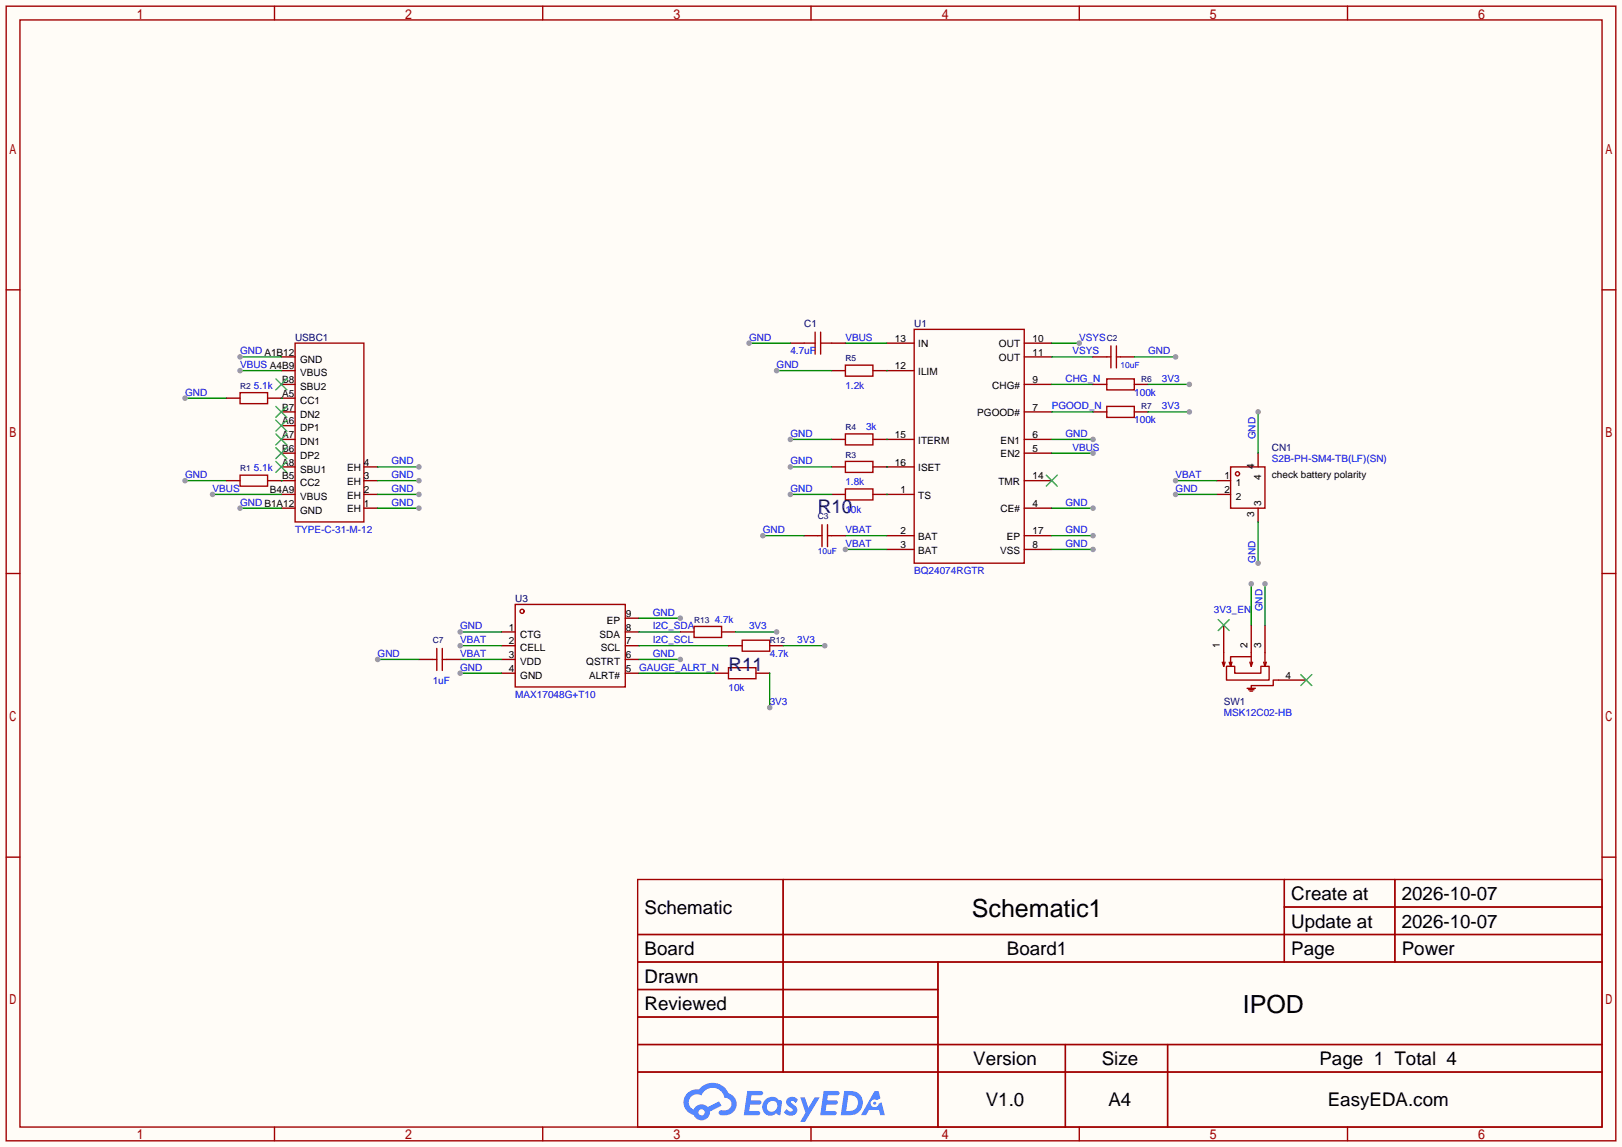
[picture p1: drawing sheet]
<svg xmlns="http://www.w3.org/2000/svg" width="299mm" height="212mm" viewBox="0 0 299 212" stroke-linecap="round" stroke-linejoin="round" font-family="sans-serif">
<path d="M0 0h299.5v211.8h-299.5z" fill="#fffcf7"/>
<g fill="none" stroke="#a10000" stroke-width=".25">
<path d="M1.1 1.1h297.2v209.6h-297.2zM3.7 3.7h292.1v204.5h-292.1zM50.7 1.1v2.6M100.2 1.1v2.6M149.7 1.1v2.6M199.3 1.1v2.6M248.8 1.1v2.6M1.1 53.5h2.6M295.8 53.5h2.5M1.1 105.9h2.6M295.8 105.9h2.5M1.1 158.3h2.6"/>
<path d="M295.8 158.3h2.5M117.7 162.4h178.1v45.8h-178.1zM117.7 172.6h178.1M117.7 177.7h178.1M144.6 162.4v35.6M173.2 177.7v30.5M237.1 162.4v15.3M237.1 167.5h58.7M257.5 162.4v15.3M117.7 182.8h55.5M117.7 192.9h178.1M117.7 187.8h55.5"/>
<path d="M117.7 198h178.1M196.7 192.9v15.3M215.6 192.9v15.3M50.7 208.2v2.5M100.2 208.2v2.5M149.7 208.2v2.5M199.3 208.2v2.5M248.8 208.2v2.5"/>
</g>
<g fill="#5487ff">
<path d="M145.5 202.8a1.3 1.3 0 0 1 1.8 .3l-.4 .6a.54 .54 0 0 0-.9-.2l.1 .2a1.58 1.58 0 0 1 1.1 1.6 1.43 1.43 0 0 1-2.5 .1l.5-.6a.64 .64 0 0 0 .5 .5 .64 .64 0 0 0 .7-.3l-.2-.2a1.6 1.6 0 0 1-1-1.6z"/>
<path d="M147.7 202.7h.9l.7 1.9 1.1-1.9h.9l-2.7 4.5h-.9l1-1.7z"/>
<path d="M138 201.5h1.6a1.31 1.31 0 0 1 1.2 .2 .4 .4 0 0 1-.3 .6h-1.8l-.1 .9h1.6a.4 .4 0 0 1 .4 .4 .4 .4 0 0 1-.4 .4h-1.7l-.2 1.2h.8a1.23 1.23 0 0 1 1.2 .2 .39 .39 0 0 1-.3 .6h-2.7z"/>
<path d="M152.1 201.5h1.6a1.32 1.32 0 0 1 1.3 .2 .39 .39 0 0 1-.4 .6h-1.7l-.2 .9h1.7a.4 .4 0 0 1 .3 .4 .4 .4 0 0 1-.4 .4h-1.7l-.2 1.2h.8a1.23 1.23 0 0 1 1.2 .2 .39 .39 0 0 1-.3 .6h-2.7z"/>
<path d="M161.5 201.5h.7l.4 1.3-.7 .4a.75 .75 0 0 0-1.1 .3 .75 .75 0 0 0 .5 1 .75 .75 0 0 0 .9-.6l.6-.3 .6 2.4h-.9l-.2-1h-1.9l-.5 1h-.9z"/>
<path d="M155.9 201.5l-.7 4.5h1.5a2.27 2.27 0 0 0 2.6-2.3 2.27 2.27 0 0 0-2.7-2.2zM156.6 202.3a1.5 1.5 0 0 1 1.8 1.5 1.5 1.5 0 0 1-1.9 1.4h-.3z"/>
<path d="M141.3 203.1a1.62 1.62 0 0 0-.4 2.1 1.62 1.62 0 0 0 2 .7l.4-.3 .3 .3 .5 .1 .3-2.5-.2-.3h-.4a1.58 1.58 0 0 0-2.5-.1zM141.9 203.6a.99 .99 0 0 1 1.6 .3 .99 .99 0 0 1-.9 1.4 .94 .94 0 0 1-1-.5 .94 .94 0 0 1 .3-1.2z"/>
<path d="M126.9 201.9a2.37 2.37 0 0 0 1.2 4 1.54 1.54 0 0 0 1.7 1 1.54 1.54 0 0 0 1.3-1.6l2.1-1.1-.5-.8-2 1.1a1.57 1.57 0 0 0-2.6 .4 1.5 1.5 0 0 1-.8-2.1 1.5 1.5 0 0 1 2.2-.5 2.23 2.23 0 0 1 2.3-1.4 2.23 2.23 0 0 1 2 1.8 1.16 1.16 0 0 1 1.2 1.1 1.16 1.16 0 0 1-1 1.3h-.7a.47 .47 0 0 0-.6 .3 .47 .47 0 0 0 .4 .6 2.23 2.23 0 0 0 2.3-.7 2.23 2.23 0 0 0 .4-2.3 2.16 2.16 0 0 0-1.3-1.1 3.2 3.2 0 0 0-5.4-.7l-1.2 .1zM129 205.4a.58 .58 0 0 1 1.1 0 .58 .58 0 0 1-1.1 0z"/>
<circle cx="161.5" cy="203.8" r=".28"/>
</g>
<path d="M54.5 63.4h12.7v33h-12.7z" fill="none" stroke="#a10000" stroke-width=".25"/>
<g fill="none" stroke="#870000" stroke-width=".25">
<path d="M51.9 65.9h2.6M51.9 68.5h2.6M51.9 71h2.6M51.9 73.5h2.6M51.9 76.1h2.6M51.9 78.6h2.6M51.9 81.2h2.6M51.9 83.7h2.6M51.9 86.2h2.6M51.9 88.8h2.6M51.9 91.3h2.6M51.9 93.9h2.6"/>
<path d="M67.2 86.2h2.5M67.2 88.8h2.5M67.2 91.3h2.5M67.2 93.9h2.5"/>
</g>
<path d="M50.9 70l2.1 2M50.9 75.1l2.1 2M50.9 77.6l2.1 2M53 70l-2.1 2M53 75.1l-2.1 2M53 77.6l-2.1 2M50.9 80.1l2.1 2.1M50.9 82.7l2.1 2M50.9 85.2l2.1 2M53 80.1l-2.1 2.1M53 82.7l-2.1 2M53 85.2l-2.1 2" fill="none" stroke="#3c3" stroke-width=".25"/>
<path d="M44.3 68.5h7.6" fill="none" stroke="#008700" stroke-width=".25"/>
<circle cx="44.3" cy="68.5" r=".51" fill="#999"/>
<path d="M39.2 91.3h12.7" fill="none" stroke="#008700" stroke-width=".25"/>
<circle cx="39.2" cy="91.3" r=".51" fill="#999"/>
<path d="M44.3 93.9h7.6" fill="none" stroke="#008700" stroke-width=".25"/>
<circle cx="44.3" cy="93.9" r=".51" fill="#999"/>
<path d="M44.3 65.9h7.6" fill="none" stroke="#008700" stroke-width=".25"/>
<circle cx="44.3" cy="65.9" r=".51" fill="#999"/>
<path d="M69.7 86.2h7.6" fill="none" stroke="#008700" stroke-width=".25"/>
<circle cx="77.3" cy="86.2" r=".51" fill="#999"/>
<path d="M69.7 88.8h7.6" fill="none" stroke="#008700" stroke-width=".25"/>
<circle cx="77.3" cy="88.8" r=".51" fill="#999"/>
<path d="M69.7 91.3h7.6" fill="none" stroke="#008700" stroke-width=".25"/>
<circle cx="77.3" cy="91.3" r=".51" fill="#999"/>
<path d="M69.7 93.9h7.6" fill="none" stroke="#008700" stroke-width=".25"/>
<circle cx="77.3" cy="93.9" r=".51" fill="#999"/>
<path d="M34.2 88.8h7.6" fill="none" stroke="#008700" stroke-width=".25"/>
<circle cx="34.2" cy="88.8" r=".51" fill="#999"/>
<path d="M34.2 73.5h7.6" fill="none" stroke="#008700" stroke-width=".25"/>
<circle cx="34.2" cy="73.5" r=".51" fill="#999"/>
<g fill="none" stroke="#870000" stroke-width=".25">
<path d="M41.8 73.5h2.5M49.4 73.5h2.5M145.9 63.4h2.6M153.5 63.4h2.6M163.7 63.4h5.1M163.7 68.5h5.1M189.1 76.1h5.1M189.1 71h5.1M189.1 63.4h5.1M189.1 65.9h5.1M41.8 88.8h2.5M49.4 88.8h2.5"/>
<path d="M163.7 91.3h5.1M163.7 98.9h5.1M163.7 81.2h5.1M163.7 86.2h5.1M189.1 88.8h5.1M189.1 98.9h5.1M189.1 93.9h5.1M189.1 83.7h5.1M189.1 81.2h5.1M163.7 101.5h5.1M189.1 101.5h5.1"/>
</g>
<path d="M44.3 72.5h5.1v2h-5.1zM148.5 63.4h2M150.5 61.3v4.1M151.5 63.4h2M151.5 61.3v4.1M168.8 60.8h20.3v43.2h-20.3zM44.3 87.8h5.1v2h-5.1z" fill="none" stroke="#a10000" stroke-width=".25"/>
<path d="M51.9 73.5h.1M156.1 63.4h7.6M194.2 63.4h5.1M51.9 88.8h.1" fill="none" stroke="#008700" stroke-width=".25"/>
<path d="M193.2 87.8l2 2M195.2 87.8l-2 2" fill="none" stroke="#3c3" stroke-width=".25"/>
<circle cx="199.3" cy="63.4" r=".51" fill="#999"/>
<path d="M138.3 63.4h7.6M194.2 71h7.6M194.2 65.9h7.6M156.1 98.9h7.6" fill="none" stroke="#008700" stroke-width=".25"/>
<path d="M204.3 65.9h.8M205.1 63.9v4M206.1 63.9v4M206.1 65.9h.8M151 98.9h.8M151.8 96.9v4.1M152.8 96.9v4.1M152.8 98.9h.7" fill="none" stroke="#a10000" stroke-width=".25"/>
<path d="M201.8 65.9h2.5M206.9 65.9h2.5M148.5 98.9h2.5M153.5 98.9h2.6" fill="none" stroke="#870000" stroke-width=".25"/>
<circle cx="138.3" cy="63.4" r=".51" fill="#999"/>
<path d="M209.4 65.9h7.6" fill="none" stroke="#008700" stroke-width=".25"/>
<circle cx="217" cy="65.9" r=".51" fill="#999"/>
<path d="M140.8 98.9h7.7" fill="none" stroke="#008700" stroke-width=".25"/>
<circle cx="140.8" cy="98.9" r=".51" fill="#999"/>
<path d="M153.5 86.2h2.6M161.2 86.2h2.5" fill="none" stroke="#870000" stroke-width=".25"/>
<path d="M156.1 85.2h5.1v2h-5.1z" fill="none" stroke="#a10000" stroke-width=".25"/>
<path d="M145.9 86.2h7.6M163.7 86.2h.1" fill="none" stroke="#008700" stroke-width=".25"/>
<circle cx="145.9" cy="86.2" r=".51" fill="#999"/>
<path d="M153.5 81.2h2.6M161.2 81.2h2.5" fill="none" stroke="#870000" stroke-width=".25"/>
<path d="M156.1 80.1h5.1v2.1h-5.1z" fill="none" stroke="#a10000" stroke-width=".25"/>
<path d="M145.9 81.2h7.6M163.7 81.2h.1" fill="none" stroke="#008700" stroke-width=".25"/>
<circle cx="145.9" cy="81.2" r=".51" fill="#999"/>
<path d="M153.5 68.5h2.6M161.2 68.5h2.5" fill="none" stroke="#870000" stroke-width=".25"/>
<path d="M156.1 67.4h5.1v2.1h-5.1z" fill="none" stroke="#a10000" stroke-width=".25"/>
<path d="M143.4 68.5h10.1M163.7 68.5h.1" fill="none" stroke="#008700" stroke-width=".25"/>
<circle cx="143.4" cy="68.5" r=".51" fill="#999"/>
<path d="M153.5 91.3h2.6M161.2 91.3h2.5" fill="none" stroke="#870000" stroke-width=".25"/>
<path d="M156.1 90.3h5.1v2h-5.1z" fill="none" stroke="#a10000" stroke-width=".25"/>
<path d="M145.9 91.3h7.6M163.7 91.3h.1" fill="none" stroke="#008700" stroke-width=".25"/>
<circle cx="145.9" cy="91.3" r=".51" fill="#999"/>
<path d="M194.2 81.2h7.6" fill="none" stroke="#008700" stroke-width=".25"/>
<circle cx="201.8" cy="81.2" r=".51" fill="#999"/>
<path d="M194.2 93.9h7.6" fill="none" stroke="#008700" stroke-width=".25"/>
<circle cx="201.8" cy="93.9" r=".51" fill="#999"/>
<path d="M194.2 83.7h7.6" fill="none" stroke="#008700" stroke-width=".25"/>
<circle cx="201.8" cy="83.7" r=".51" fill="#999"/>
<path d="M204.3 70h5.1v2h-5.1zM204.3 75.1h5.1v2h-5.1z" fill="none" stroke="#a10000" stroke-width=".25"/>
<path d="M201.8 71h2.5M201.8 76.1h2.5M209.4 71h2.6M209.4 76.1h2.6" fill="none" stroke="#870000" stroke-width=".25"/>
<path d="M212 71h7.6" fill="none" stroke="#008700" stroke-width=".25"/>
<circle cx="219.6" cy="71" r=".51" fill="#999"/>
<path d="M194.2 76.1h7.6M212 76.1h7.6" fill="none" stroke="#008700" stroke-width=".25"/>
<circle cx="219.6" cy="76.1" r=".51" fill="#999"/>
<path d="M194.2 98.9h7.6" fill="none" stroke="#008700" stroke-width=".25"/>
<circle cx="201.8" cy="98.9" r=".51" fill="#999"/>
<path d="M194.2 101.5h7.6" fill="none" stroke="#008700" stroke-width=".25"/>
<circle cx="201.8" cy="101.5" r=".51" fill="#999"/>
<g fill="none" stroke="#a10000" stroke-width=".25">
<path d="M227.2 86.2h6.4v7.7h-6.4z"/>
<circle cx="228.5" cy="87.5" r=".38"/>
</g>
<path d="M224.7 88.8h2.5M224.7 91.3h2.5M232.3 83.7v2.5M232.3 93.9v2.5" fill="none" stroke="#870000" stroke-width=".25"/>
<path d="M217 88.8h7.7" fill="none" stroke="#008700" stroke-width=".25"/>
<circle cx="217" cy="88.8" r=".51" fill="#999"/>
<path d="M217 91.3h7.7" fill="none" stroke="#008700" stroke-width=".25"/>
<circle cx="217" cy="91.3" r=".51" fill="#999"/>
<path d="M225.9 115.4v5.1M231 115.4v5.1M233.6 115.4v5.1M236.1 125.6h5.1" fill="none" stroke="#870000" stroke-width=".25"/>
<path d="M224.9 114.4l2 2.1M226.9 114.4l-2 2.1M240.2 124.6l2 2M242.2 124.6l-2 2" fill="none" stroke="#3c3" stroke-width=".25"/>
<g fill="none" stroke="#a10000" stroke-width=".25">
<path d="M225.7 122.3l.2 .8M225.9 120.5v2.6M226.2 122.3l-.3 .8M226.4 123.1h1.6v1.2h4.8v-1.2h1.5v2.5h-7.9zM226.9 122.3l.3 .8M230.3 127.1h1.5M230.5 127.4h1M230.8 122.3l.2 .8M230.8 127.6h.5M231 121.3h-3.8v1.8l.3-.8M231 120.5v2.6M231.3 122.3l-.3 .8"/>
<path d="M233.3 122.3l.3 .8M233.6 120.5v2.6l.2-.8M236.1 125.6h-1v1h-4.1v.5"/>
</g>
<path d="M231 107.8v7.6" fill="none" stroke="#008700" stroke-width=".25"/>
<circle cx="231" cy="107.8" r=".51" fill="#999"/>
<path d="M233.6 107.8v7.6" fill="none" stroke="#008700" stroke-width=".25"/>
<circle cx="233.6" cy="107.8" r=".51" fill="#999"/>
<path d="M92.6 116.7h2.5M92.6 119.3h2.5M115.4 116.7h2.6M115.4 119.3h2.6M115.4 114.2h2.6M92.6 124.3h2.5M92.6 121.8h2.5M115.4 124.3h2.6M115.4 121.8h2.6M132 124.3h2.5M139.6 124.3h2.5" fill="none" stroke="#870000" stroke-width=".25"/>
<g fill="none" stroke="#a10000" stroke-width=".25">
<path d="M95.1 111.6h20.3v15.3h-20.3zM134.5 123.3h5.1v2h-5.1z"/>
<circle cx="96.4" cy="112.9" r=".38"/>
</g>
<path d="M85 119.3h7.6M85 121.8h7.6" fill="none" stroke="#008700" stroke-width=".25"/>
<circle cx="85" cy="119.3" r=".51" fill="#999"/>
<path d="M85 124.3h7.6" fill="none" stroke="#008700" stroke-width=".25"/>
<circle cx="85" cy="124.3" r=".51" fill="#999"/>
<path d="M118 114.2h7.6" fill="none" stroke="#008700" stroke-width=".25"/>
<circle cx="125.6" cy="114.2" r=".51" fill="#999"/>
<path d="M85 116.7h7.6" fill="none" stroke="#008700" stroke-width=".25"/>
<circle cx="85" cy="116.7" r=".51" fill="#999"/>
<path d="M118 121.8h7.6" fill="none" stroke="#008700" stroke-width=".25"/>
<circle cx="125.6" cy="121.8" r=".51" fill="#999"/>
<path d="M118 116.7h7.6M118 119.3h16.5M135.8 116.7h7.6M118 124.3h14" fill="none" stroke="#008700" stroke-width=".25"/>
<path d="M125.6 116.7h2.5M133.2 116.7h2.6M134.5 119.3h2.5M142.1 119.3h2.6" fill="none" stroke="#870000" stroke-width=".25"/>
<path d="M128.1 115.7h5.1v2h-5.1zM137 118.2h5.1v2.1h-5.1z" fill="none" stroke="#a10000" stroke-width=".25"/>
<circle cx="143.4" cy="116.7" r=".51" fill="#999"/>
<path d="M144.7 119.3h7.6" fill="none" stroke="#008700" stroke-width=".25"/>
<circle cx="152.3" cy="119.3" r=".51" fill="#999"/>
<path d="M156.1 101.5h7.6" fill="none" stroke="#008700" stroke-width=".25"/>
<circle cx="156.1" cy="101.5" r=".51" fill="#999"/>
<path d="M142.1 124.3v6.4" fill="none" stroke="#008700" stroke-width=".25"/>
<circle cx="142.1" cy="130.7" r=".51" fill="#999"/>
<path d="M80.6 119.8v4M81.7 119.8v4M79.9 121.8h.7M81.7 121.8h.7" fill="none" stroke="#a10000" stroke-width=".25"/>
<path d="M77.3 121.8h2.6M82.4 121.8h2.6" fill="none" stroke="#870000" stroke-width=".25"/>
<path d="M69.7 121.8h7.6" fill="none" stroke="#008700" stroke-width=".25"/>
<circle cx="69.7" cy="121.8" r=".51" fill="#999"/>
<path d="M232.3 96.4v7.6" fill="none" stroke="#008700" stroke-width=".25"/>
<circle cx="232.3" cy="104" r=".51" fill="#999"/>
<path d="M232.3 76.1v7.6" fill="none" stroke="#008700" stroke-width=".25"/>
<circle cx="232.3" cy="76.1" r=".51" fill="#999"/>
<g font-size="4.6">
<text x="179.4" y="169.4">Schematic1</text>
<text x="229.5" y="187.1">IPOD</text>
</g>
<g font-size="3.5" fill="#000080">
<text x="151" y="94.7">R10</text>
<text x="134.5" y="123.9">R11</text>
</g>
<g font-size="3.5">
<text x="238.4" y="166.2">Create at</text>
<text x="258.8" y="166.2">2026-10-07</text>
<text x="119" y="168.8">Schematic</text>
<text x="238.4" y="171.3">Update at</text>
<text x="258.8" y="171.3">2026-10-07</text>
<text x="119" y="176.4">Board</text>
<text x="185.9" y="176.4">Board1</text>
<text x="238.4" y="176.4">Page</text>
<text x="258.8" y="176.4">Power</text>
<text x="119" y="181.5">Drawn</text>
<text x="119" y="186.6">Reviewed</text>
<text x="179.7" y="196.7">Version</text>
<text x="203.4" y="196.7">Size</text>
<text x="243.6" y="196.7">Page 1 Total 4</text>
<text x="182" y="204.3">V1.0</text>
<text x="204.7" y="204.3">A4</text>
<text x="245.1" y="204.3">EasyEDA.com</text>
</g>
<g font-size="1.8" fill="#00f">
<text x="44.3" y="65.5">GND A1B12</text>
<text x="138.3" y="62.9">GND</text>
<text x="145.9" y="65.5">4.7uF</text>
<text x="156.1" y="62.9">VBUS</text>
<text x="198" y="65.5">VSYS</text>
<text x="199.3" y="62.9">VSYS</text>
<text x="212" y="65.5">GND</text>
<text x="44.3" y="68">VBUS A4B9</text>
<text x="46.9" y="71.8">5.1k</text>
<text x="143.4" y="68">GND</text>
<text x="156.1" y="71.8">1.2k</text>
<text x="196.7" y="70.5">CHG_N</text>
<text x="214.5" y="70.5">3V3</text>
<text x="34.2" y="73.1">GND</text>
<text x="194.2" y="75.6">PGOOD_N</text>
<text x="209.4" y="73.1">100k</text>
<text x="214.5" y="75.6">3V3</text>
<text x="145.9" y="80.7">GND</text>
<text x="159.9" y="79.4">3k</text>
<text x="196.7" y="80.7">GND</text>
<text x="198" y="83.2">VBUS</text>
<text x="209.4" y="78.2">100k</text>
<text x="231.8" y="81.2" transform="rotate(-90 231.8 81.2)">GND</text>
<text x="34.2" y="88.3">GND</text>
<text x="46.9" y="87">5.1k</text>
<text x="72.3" y="85.8">GND</text>
<text x="72.3" y="88.3">GND</text>
<text x="145.9" y="85.8">GND</text>
<text x="156.1" y="89.6">1.8k</text>
<text x="217" y="88.3">VBAT</text>
<text x="234.8" y="85.3">S2B-PH-SM4-TB(LF)(SN)</text>
<text x="39.2" y="90.9">VBUS</text>
<text x="44.3" y="93.4">GND B1A12</text>
<text x="72.3" y="90.9">GND</text>
<text x="72.3" y="93.4">GND</text>
<text x="145.9" y="90.9">GND</text>
<text x="156.1" y="94.7">10k</text>
<text x="196.7" y="93.4">GND</text>
<text x="217" y="90.9">GND</text>
<text x="54.5" y="98.5">TYPE-C-31-M-12</text>
<text x="140.8" y="98.5">GND</text>
<text x="156.1" y="98.5">VBAT</text>
<text x="156.1" y="101">VBAT</text>
<text x="196.7" y="98.5">GND</text>
<text x="196.7" y="101">GND</text>
<text x="168.8" y="106.1">BQ24074RGTR</text>
<text x="231.8" y="104" transform="rotate(-90 231.8 104)">GND</text>
<text x="120.5" y="113.7">GND</text>
<text x="224.1" y="113.2">3V3_EN</text>
<text x="233.1" y="112.9" transform="rotate(-90 233.1 112.9)">GND</text>
<text x="85" y="118.8">VBAT</text>
<text x="85" y="116.3">GND</text>
<text x="120.5" y="116.3">I2C_SDA</text>
<text x="120.5" y="118.8">I2C_SCL</text>
<text x="132" y="115">4.7k</text>
<text x="138.3" y="116.3">3V3</text>
<text x="147.2" y="118.8">3V3</text>
<text x="69.7" y="121.3">GND</text>
<text x="85" y="121.3">VBAT</text>
<text x="85" y="123.9">GND</text>
<text x="118" y="123.9">GAUGE_ALRT_N</text>
<text x="120.5" y="121.3">GND</text>
<text x="142.1" y="121.3">4.7k</text>
<text x="79.9" y="126.4">1uF</text>
<text x="95.1" y="129">MAX17048G+T10</text>
<text x="134.5" y="127.7">10k</text>
<text x="142.1" y="130.2">3V3</text>
<text x="225.9" y="132.3">MSK12C02-HB</text>
</g>
<g font-size="1.8" fill="#000080">
<text x="54.5" y="62.9">USBC1</text>
<text x="148.5" y="60.4">C1</text>
<text x="168.8" y="60.4">U1</text>
<text x="234.8" y="83.2">CN1</text>
<text x="95.1" y="111.2">U3</text>
<text x="225.9" y="130.2">SW1</text>
</g>
<g font-size="1.8">
<text x="165.2" y="63.1">13</text>
<text x="169.5" y="64.2">IN</text>
<text x="184.4" y="64.2">OUT</text>
<text x="190.6" y="63.1">10</text>
<text x="190.6" y="65.7">11</text>
<text x="52.1" y="70.8">B8</text>
<text x="55.4" y="67">GND</text>
<text x="55.4" y="69.5">VBUS</text>
<text x="165.2" y="68.2">12</text>
<text x="169.5" y="69.2">ILIM</text>
<text x="183.2" y="71.8">CHG#</text>
<text x="184.4" y="66.7">OUT</text>
<text x="190.6" y="70.8">9</text>
<text x="52.1" y="73.3">A5</text>
<text x="52.1" y="75.8">B7</text>
<text x="55.4" y="72">SBU2</text>
<text x="55.4" y="74.6">CC1</text>
<text x="55.4" y="77.1">DN2</text>
<text x="180.4" y="76.9">PGOOD#</text>
<text x="190.6" y="75.8">7</text>
<text x="52.1" y="78.4">A6</text>
<text x="52.1" y="80.9">A7</text>
<text x="52.1" y="83.5">B6</text>
<text x="55.4" y="79.7">DP1</text>
<text x="55.4" y="82.2">DN1</text>
<text x="165.2" y="80.9">15</text>
<text x="169.5" y="81.9">ITERM</text>
<text x="184.7" y="81.9">EN1</text>
<text x="190.6" y="83.5">5</text>
<text x="190.6" y="80.9">6</text>
<text x="52.1" y="86">A8</text>
<text x="52.1" y="88.5">B5</text>
<text x="55.4" y="84.7">DP2</text>
<text x="55.4" y="87.3">SBU1</text>
<text x="55.4" y="89.8">CC2</text>
<text x="64.1" y="87">EH</text>
<text x="64.1" y="89.6">EH</text>
<text x="67.2" y="86">4</text>
<text x="67.2" y="88.5">3</text>
<text x="165.2" y="86">16</text>
<text x="169.5" y="87">ISET</text>
<text x="184.3" y="89.6">TMR</text>
<text x="184.7" y="84.5">EN2</text>
<text x="190.6" y="88.5">14</text>
<text x="226" y="88.5">1</text>
<text x="228.1" y="89.8">1</text>
<text x="231.6" y="86.6" transform="rotate(-90 231.6 86.6)">4</text>
<text x="232.8" y="88.7" transform="rotate(-90 232.8 88.7)">4</text>
<text x="234.8" y="88.3">check battery polarity</text>
<text x="49.8" y="91.1">B4A9</text>
<text x="55.4" y="92.4">VBUS</text>
<text x="55.4" y="94.9">GND</text>
<text x="64.1" y="92.1">EH</text>
<text x="64.1" y="94.6">EH</text>
<text x="67.2" y="91.1">2</text>
<text x="67.2" y="93.6">1</text>
<text x="166.2" y="91.1">1</text>
<text x="169.5" y="92.1">TS</text>
<text x="184.7" y="94.6">CE#</text>
<text x="190.6" y="93.6">4</text>
<text x="226" y="91.1">2</text>
<text x="228.1" y="92.4">2</text>
<text x="231.6" y="95.5" transform="rotate(-90 231.6 95.5)">3</text>
<text x="232.8" y="93.4" transform="rotate(-90 232.8 93.4)">3</text>
<text x="166.2" y="98.7">2</text>
<text x="166.2" y="101.2">3</text>
<text x="169.5" y="99.7">BAT</text>
<text x="185.9" y="99.7">EP</text>
<text x="190.6" y="101.2">8</text>
<text x="190.6" y="98.7">17</text>
<text x="169.5" y="102.3">BAT</text>
<text x="184.6" y="102.3">VSS</text>
<text x="115.6" y="113.9">9</text>
<text x="94" y="116.5">1</text>
<text x="94" y="119">2</text>
<text x="96.1" y="117.8">CTG</text>
<text x="110.7" y="117.8">SDA</text>
<text x="112" y="115.2">EP</text>
<text x="115.6" y="119">7</text>
<text x="115.6" y="116.5">8</text>
<text x="225.2" y="119.7" transform="rotate(-90 225.2 119.7)">1</text>
<text x="230.3" y="119.7" transform="rotate(-90 230.3 119.7)">2</text>
<text x="232.8" y="119.7" transform="rotate(-90 232.8 119.7)">3</text>
<text x="94" y="121.6">3</text>
<text x="94" y="124.1">4</text>
<text x="96.1" y="120.3">CELL</text>
<text x="96.1" y="122.8">VDD</text>
<text x="96.1" y="125.4">GND</text>
<text x="108.2" y="122.8">QSTRT</text>
<text x="108.8" y="125.4">ALRT#</text>
<text x="110.9" y="120.3">SCL</text>
<text x="115.6" y="124.1">5</text>
<text x="115.6" y="121.6">6</text>
<text x="237.4" y="125.4">4</text>
</g>
<g font-size="1.6" fill="#000080">
<text x="204.3" y="62.9">C2</text>
<text x="44.3" y="71.8">R2</text>
<text x="156.1" y="66.7">R5</text>
<text x="210.7" y="70.5">R6</text>
<text x="210.7" y="75.6">R7</text>
<text x="156.1" y="79.4">R4</text>
<text x="44.3" y="87">R1</text>
<text x="156.1" y="84.5">R3</text>
<text x="151" y="95.9">C3</text>
<text x="79.9" y="118.8">C7</text>
<text x="128.1" y="115">R13</text>
<text x="142.1" y="118.8">R12</text>
</g>
<g font-size="1.6" fill="#00f">
<text x="206.9" y="68">10uF</text>
<text x="151" y="102.3">10uF</text>
</g>
</svg>
